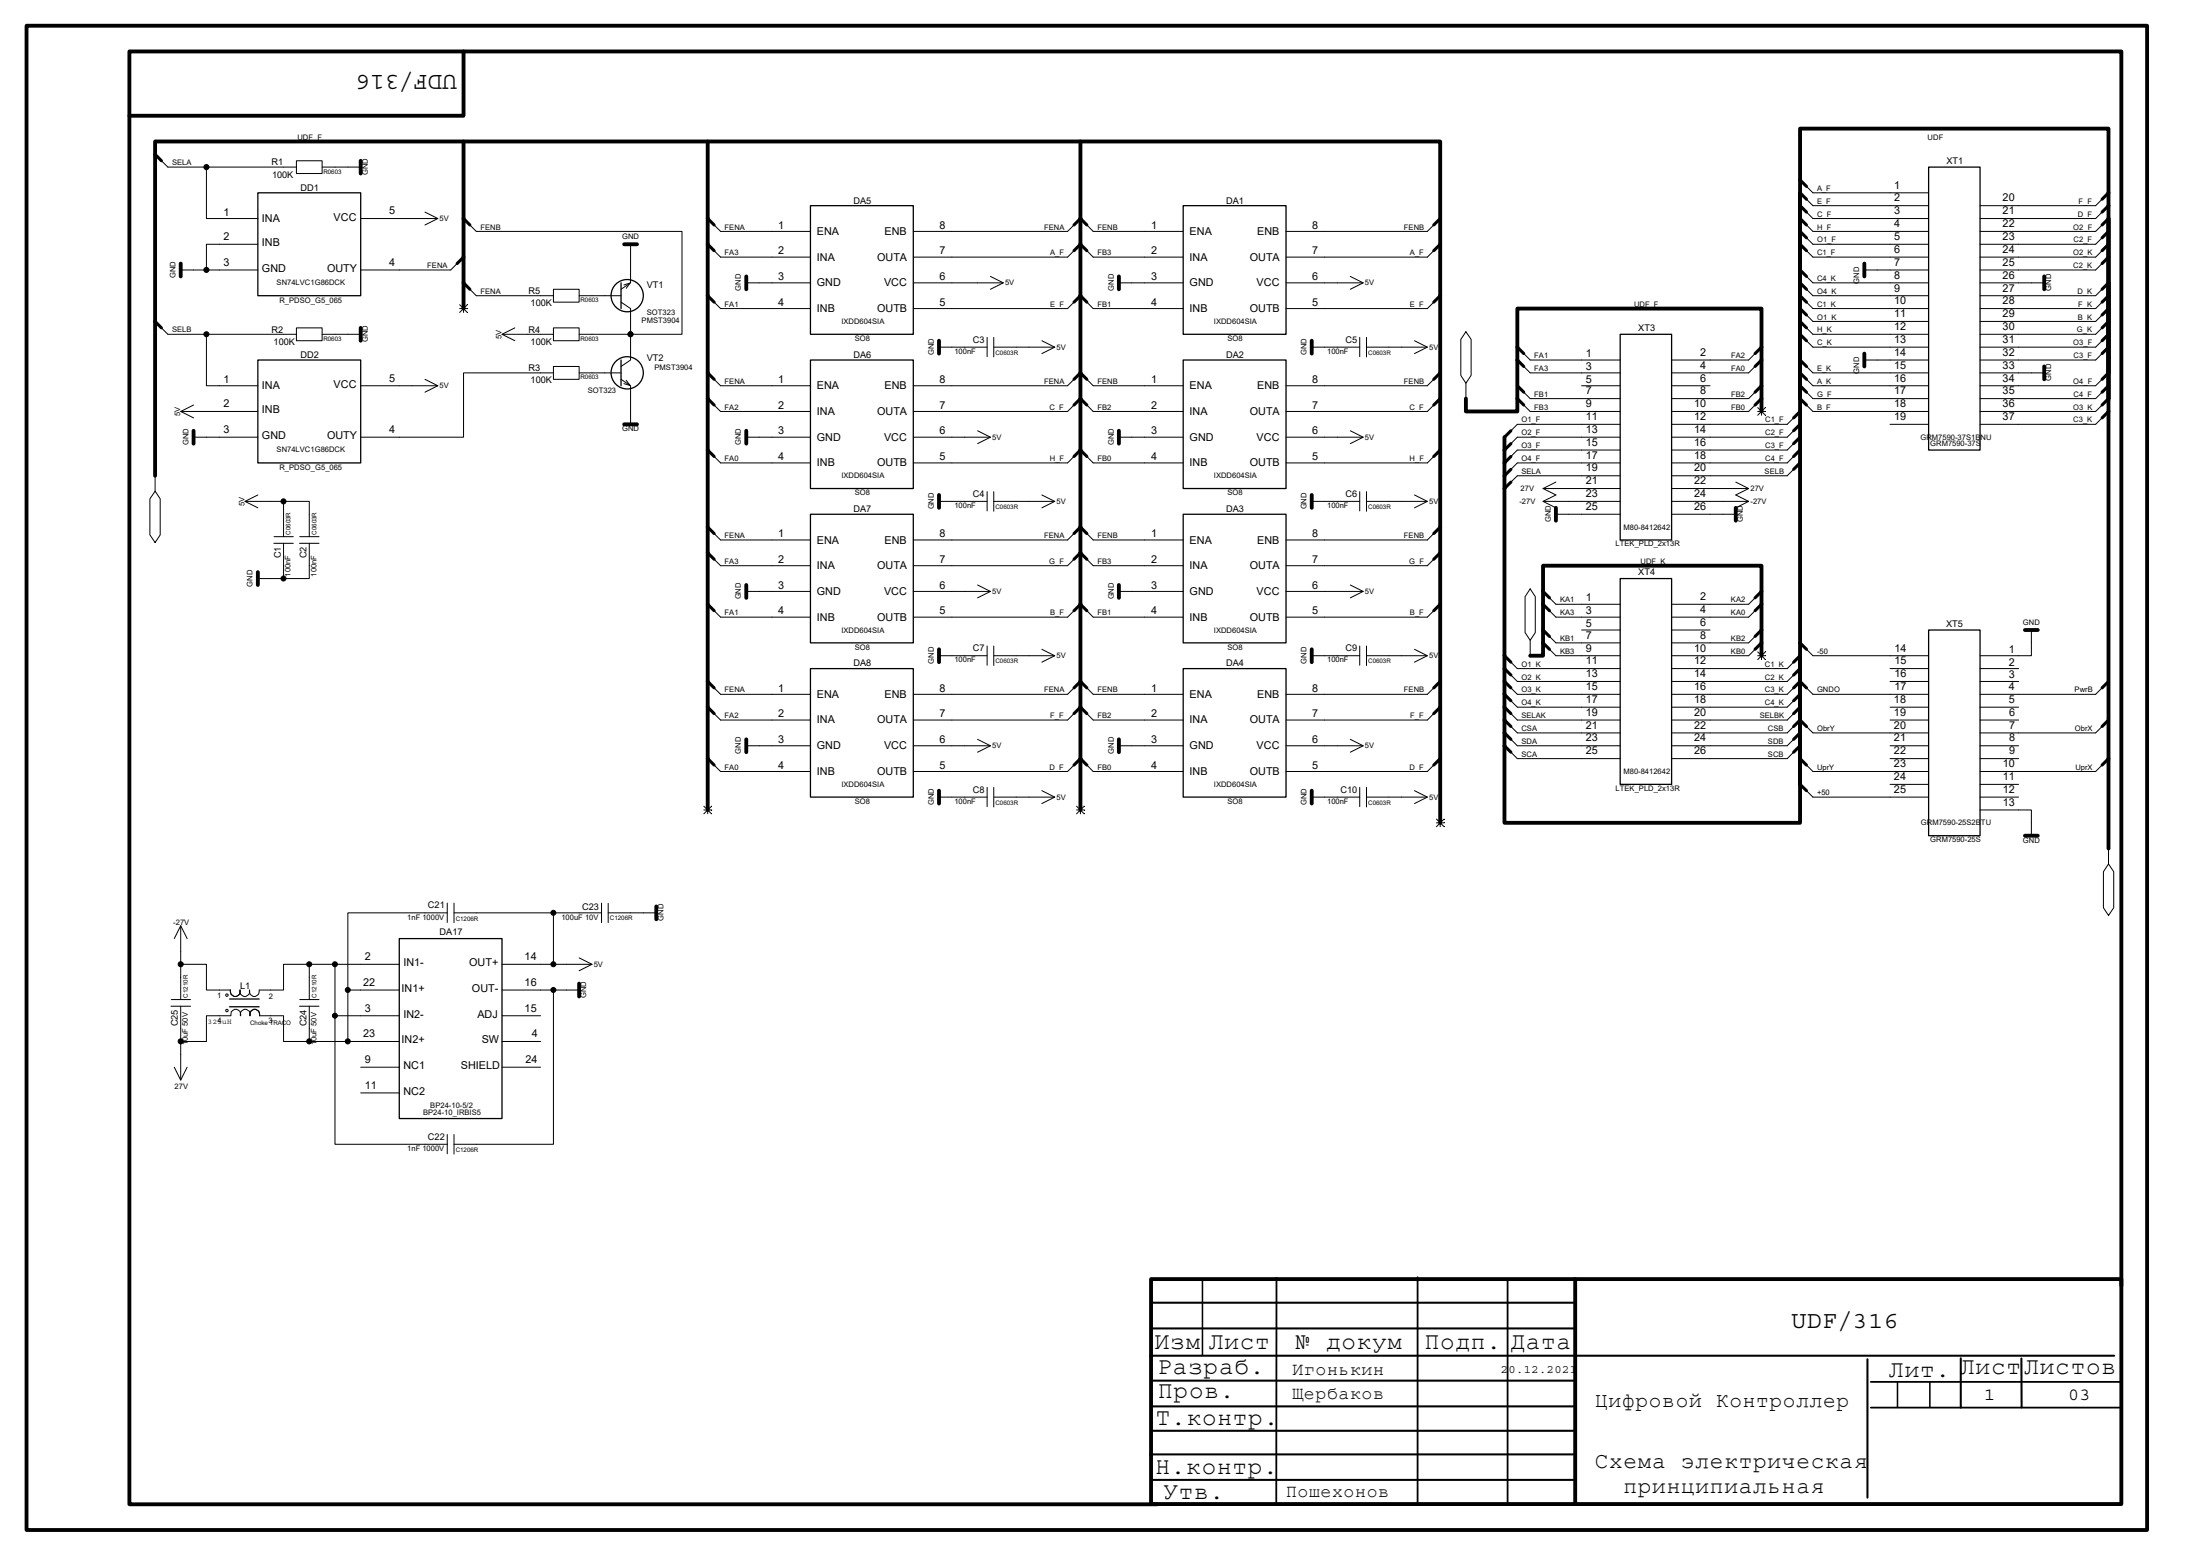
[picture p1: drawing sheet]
<svg xmlns="http://www.w3.org/2000/svg" width="420mm" height="297mm" viewBox="0 0 420 297" stroke-linecap="round" stroke-linejoin="round" font-family="sans-serif">
<g fill="none" stroke="#000" stroke-width=".19">
<path d="M30.8 30.7l1.3 1.2h24.5M39.4 31.9v9.8h9.8M56.6 30.7h4.9v2.4h-4.9zM61.5 31.9h7.4M345 35.6l1.2 1.2h22.1M345 38l1.2 1.3h22.1M401.5 38l-1.3 1.3h-22M34.5 51.5h14.7M49.2 46.6h-9.8v4.9M81.2 40.5l2.4 1.2-2.4 1.2M83.6 41.7h-14.7M87.3 50.3l-1.2 1.2h-17.2"/>
<path d="M87.8 58.9h1.5M87.8 58.2l1.4 1.4M88.5 58.1v1.5M89.2 58.2l-1.4 1.4M89.7 42.9l1.3 1.3h39.2v19.6h-19.6M89.7 55.2l1.3 1.3h14.7M105.7 55.2h4.9v2.5h-4.9zM110.6 56.5h8M118.6 57.7l1.8 1.2v7.4v2.4l-1.8 1.3M119.2 54.4l1.1-.4-.7 1M120.4 46.6v7.4l-1.8 1.2M136.4 42.9l1.2 1.3h17.2"/>
<path d="M136.4 47.9l1.2 1.2h17.2M136.4 57.7l1.2 1.2h17.2M142.5 54h12.3M174.4 54h17.2M189.2 52.8l2.4 1.2-2.4 1.2M205.1 42.9l-1.2 1.3h-29.5M205.1 47.9l-1.2 1.2h-29.5M205.1 57.7l-1.2 1.2h-29.5M207.6 42.9l1.2 1.3h17.2M207.6 47.9l1.2 1.2h17.2M207.6 57.7l1.2 1.2h17.2M213.7 54h12.3"/>
<path d="M245.6 54h14.7M257.9 52.8l2.4 1.2-2.4 1.2M273.8 42.9l-1.2 1.3h-27M273.8 47.9l-1.2 1.2h-27M273.8 57.7l-1.2 1.2h-27M345 40.5l1.2 1.2h22.1M345 55.2l1.2 1.3h22.1M345 42.9l1.2 1.3h22.1M345 47.9l1.2 1.2h22.1M345 52.8l1.2 1.2h22.1M345 57.7l1.2 1.2h22.1M345 45.4l1.2 1.2h22.1"/>
<path d="M356.1 51.5h12.2M390.4 54h-12.2M401.5 40.5l-1.3 1.2h-22M401.5 50.3l-1.3 1.2h-22M401.5 55.2l-1.3 1.3h-22M401.5 42.9l-1.3 1.3h-22M401.5 47.9l-1.3 1.2h-22M401.5 57.7l-1.3 1.2h-22M401.5 45.4l-1.3 1.2h-22M30.8 62.6l1.3 1.2h24.5M34.5 78.5h14.7M37 77.3l-2.5 1.2 2.5 1.3"/>
<path d="M39.4 63.8v9.8h9.8M56.6 62.6h4.9v2.4h-4.9zM68.9 63.8h-7.4M68.9 73.6h14.7M81.2 72.4l2.4 1.2-2.4 1.3M95.9 63.8h9.8M98.3 62.6l-2.4 1.2 2.4 1.2M105.7 70h4.9v2.4h-4.9zM105.7 62.6h4.9v2.4h-4.9zM105.7 71.2h-17.2v12.3h-19.6M110.6 71.2h8M118.6 72.4l1.8 1.2v7.4"/>
<path d="M119.6 72.6l.7 1-1.1-.4M136.4 77.3l1.2 1.2h17.2M136.4 72.4l1.2 1.2h17.2M179.3 66.3h9.2M188.5 64.4v3.7M189.8 66.3h11.6M189.8 64.4v3.7M199 65l2.4 1.3-2.4 1.2M205.1 77.3l-1.2 1.2h-29.5M205.1 72.4l-1.2 1.2h-29.5M207.6 77.3l1.2 1.2h17.2M207.6 72.4l1.2 1.2h17.2"/>
<path d="M250.5 66.3h9.2M259.7 64.4v3.7M261 66.3h11.6M261 64.4v3.7M270.1 65l2.5 1.3-2.5 1.2M273.8 77.3l-1.2 1.2h-27M273.8 72.4l-1.2 1.2h-27M280 63.3l1 1.5v6.9l-1 1.5-1-1.5v-6.9zM280 73.2v2.9M291 67.5l1.2 1.2h17.2M291 70l1.2 1.2h17.2M291 74.9l1.2 1.2h17.2"/>
<path d="M291 77.3l1.2 1.2h17.2M302.1 73.6h7.3M319.2 73.6h7.4M335.2 67.5l-1.2 1.2h-14.8M335.2 70l-1.2 1.2h-14.8M335.2 74.9l-1.2 1.2h-14.8M335.2 77.3l-1.2 1.2h-14.8M335.7 78.5h1.5M335.7 77.8l1.5 1.5M336.4 77.8v1.5M337.2 77.8l-1.5 1.5M342.6 79.8l-1.3 1.2h-22.1"/>
<path d="M345 70l1.2 1.2h22.1M345 74.9l1.2 1.2h22.1M345 77.3l1.2 1.2h22.1M345 62.6l1.2 1.2h22.1M345 72.4l1.2 1.2h22.1M345 65l1.2 1.3h22.1M345 60.1l1.2 1.3h22.1M356.1 68.7h12.2M390.4 71.2h-12.2M401.5 67.5l-1.3 1.2h-22M401.5 74.9l-1.3 1.2h-22M401.5 77.3l-1.3 1.2h-22"/>
<path d="M401.5 79.8l-1.3 1.2h-22M401.5 62.6l-1.3 1.2h-22M401.5 72.4l-1.3 1.2h-22M401.5 65l-1.3 1.3h-22M401.5 60.1l-1.3 1.3h-22M29.6 93.8l1 1.4v6.9l-1 1.5-1-1.5v-6.9zM29.6 90.8v3M37 83.5h12.2M46.8 95.7h12.3v6.7M49.2 94.5l-2.4 1.2 2.4 1.2M54.2 95.7v6.7M136.4 87.1l1.2 1.3h17.2"/>
<path d="M142.5 83.5h12.3M174.4 83.5h14.8M179.3 95.7h9.2M186.7 82.2l2.5 1.3-2.5 1.2M188.5 93.9v3.6M189.8 95.7h11.6M189.8 93.9v3.7M199 94.5l2.4 1.2-2.4 1.2M205.1 87.1l-1.2 1.3h-29.5M207.6 87.1l1.2 1.3h17.2M213.7 83.5h12.3M245.6 83.5h14.7"/>
<path d="M250.5 95.7h9.2M257.9 82.2l2.4 1.3-2.4 1.2M259.7 93.9v3.6M261 95.7h11.6M261 93.9v3.7M270.1 94.5l2.5 1.2-2.5 1.2M273.8 87.1l-1.2 1.3h-27M294.7 93.3h14.7M294.7 95.7h14.7M297.1 92l-2.4 1.3 2.4 1.2-2.4 1.2 2.4 1.2M297.1 98.2h12.3M309.4 81h-19.6l-1.2 1.2"/>
<path d="M309.4 83.5h-19.6l-1.2 1.2M309.4 85.9h-19.6l-1.2 1.2M309.4 88.4h-19.6l-1.2 1.2M309.4 90.8h-19.6l-1.2 1.2M331.5 98.2h-12.3M331.5 92l2.5 1.3-2.5 1.2 2.5 1.2-2.5 1.2M334 93.3h-14.8M334 95.7h-14.8M342.6 82.2l-1.3 1.3h-22.1M342.6 84.7l-1.3 1.2h-22.1M342.6 87.1l-1.3 1.3h-22.1M342.6 89.6l-1.3 1.2h-22.1"/>
<path d="M361 81h7.3M52.3 103.7h3.7M52.3 102.4h3.7M54.2 103.7v6.7M57.2 103.7h3.7M57.2 102.4h3.7M59.1 103.7v6.7h-9.9M136.4 116.6l1.2 1.2h17.2M136.4 101.9l1.2 1.2h17.2M136.4 106.8l1.2 1.2h17.2M154.8 112.9h-12.3M174.4 112.9h14.8"/>
<path d="M186.7 111.7l2.5 1.2-2.5 1.2M205.1 116.6l-1.2 1.2h-29.5M205.1 101.9l-1.2 1.2h-29.5M205.1 106.8l-1.2 1.2h-29.5M207.6 116.6l1.2 1.2h17.2M207.6 101.9l1.2 1.2h17.2M207.6 106.8l1.2 1.2h17.2M226 112.9h-12.3M245.6 112.9h14.7M257.9 111.7l2.4 1.2-2.4 1.2M273.8 116.6l-1.2 1.2h-27M273.8 101.9l-1.2 1.2h-27"/>
<path d="M273.8 106.8l-1.2 1.2h-27M292.2 112.4l1 1.5v6.9l-1 1.4-.9-1.4v-6.9zM295.9 114.1l1.2 1.3h12.3M295.9 116.6l1.2 1.2h12.3M335.2 114.1l-1.2 1.3h-14.8M335.2 116.6l-1.2 1.2h-14.8M136.4 131.3l1.2 1.2h17.2M136.4 136.2l1.2 1.3h17.2M179.3 125.2h9.2M188.5 123.3v3.7M189.8 125.2h11.6M189.8 123.3v3.7"/>
<path d="M199 124l2.4 1.2-2.4 1.2M205.1 131.3l-1.2 1.2h-29.5M205.1 136.2l-1.2 1.3h-29.5M207.6 131.3l1.2 1.2h17.2M207.6 136.2l1.2 1.3h17.2M250.5 125.2h9.2M259.7 123.3v3.7M261 125.2h11.6M261 123.3v3.7M270.1 124l2.5 1.2-2.5 1.2M273.8 131.3l-1.2 1.2h-27M273.8 136.2l-1.2 1.3h-27"/>
<path d="M288.6 138.7l1.2 1.2h19.6M288.6 131.3l1.2 1.2h19.6M288.6 126.4l1.2 1.2h19.6M288.6 128.9l1.2 1.2h19.6M288.6 133.8l1.2 1.2h19.6M288.6 136.2l1.2 1.3h19.6M292.2 122.2v3M295.9 121.5l1.2 1.2h12.3M295.9 124l1.2 1.2h12.3M302.1 120.3h7.3M319.2 120.3h7.4M335.2 121.5l-1.2 1.2h-14.8"/>
<path d="M335.2 124l-1.2 1.2h-14.8M335.7 125.2h1.5M335.7 124.4l1.5 1.5M336.4 124.4v1.5M337.2 124.4l-1.5 1.5M342.6 138.7l-1.3 1.2h-22.1M342.6 131.3l-1.3 1.2h-22.1M342.6 126.4l-1.3 1.2h-22.1M342.6 128.9l-1.3 1.2h-22.1M342.6 133.8l-1.3 1.2h-22.1M342.6 136.2l-1.3 1.3h-22.1M345 138.7l1.2 1.2h22.1"/>
<path d="M345 131.3l1.2 1.2h22.1M345 124l1.2 1.2h22.1M361 127.6h7.3M361 130.1h7.3M361 135h7.3M361 137.5h7.3M378.2 127.6h7.3M378.2 130.1h7.3M378.2 135h7.3M378.2 137.5h7.3M388 120.3v4.9h-9.8M401.5 138.7l-1.3 1.2h-22"/>
<path d="M401.5 131.3l-1.3 1.2h-22M134.4 154.6h1.5M134.4 153.9l1.5 1.5M135.2 153.8v1.6M135.9 153.9l-1.5 1.5M136.4 146.1l1.2 1.2h17.2M142.5 142.4h12.3M174.4 142.4h14.8M179.3 152.2h9.2M186.7 141.1l2.5 1.3-2.5 1.2M188.5 150.3v3.7M189.8 152.2h11.6"/>
<path d="M189.8 150.3v3.8M199 150.9l2.4 1.3-2.4 1.2M205.1 146.1l-1.2 1.2h-29.5M205.6 154.6h1.5M205.6 153.9l1.5 1.5M206.3 153.8v1.6M207.1 153.9l-1.5 1.5M207.6 146.1l1.2 1.2h17.2M213.7 142.4h12.3M245.6 142.4h14.7M250.5 152.2h9.2M257.9 141.1l2.4 1.3-2.4 1.2"/>
<path d="M259.7 150.3v3.7M261 152.2h11.6M261 150.3v3.8M270.1 150.9l2.5 1.3-2.5 1.2M273.8 146.1l-1.2 1.2h-27M274.3 157.1h1.5M274.3 156.4l1.5 1.4M275 156.3v1.5M275.8 156.4l-1.5 1.4M288.6 141.1l1.2 1.3h19.6M288.6 143.6l1.2 1.2h19.6M342.6 141.1l-1.3 1.3h-22.1"/>
<path d="M342.6 143.6l-1.3 1.2h-22.1M345 150.9l1.2 1.3h22.1M345 146.1l1.2 1.2h22.1M361 142.4h7.3M361 144.8h7.3M361 149.7h7.3M378.2 154.6h9.8v4.9M378.2 152.2h7.3M378.2 142.4h7.3M378.2 144.8h7.3M378.2 149.7h7.3M401.5 146.1l-1.3 1.2h-22"/>
<path d="M33.3 179.2l1.2-2.5 1.2 2.5M34.5 176.7v14.1M85.4 174.3h-19v24.5M85.4 172.4v3.7M86.7 174.3h28.2M86.7 172.4v3.7M105.7 174.3v9.8M114.9 172.4v3.7M116.2 174.3h9.1M116.2 172.4v3.7M402.7 164.9l1 1.5v6.9l-1 1.5-1-1.5v-6.9zM402.7 162v2.9"/>
<path d="M32.6 192.1h3.8M32.7 190.8h3.7M34.5 184.1h4.9v4.9h4.6M34.5 192.1v6.7M44 189a.97 .97 0 0 0 .9 1.2 .97 .97 0 0 0 1-1.2 .96 .96 0 0 0 .9 1.2 .96 .96 0 0 0 .9-1.2M44 193.9h-4.6v4.9h-4.9v7.4M44.1 193.9a.97 .97 0 0 1 .9-1.2 .97 .97 0 0 1 1 1.2M45.9 193.9a.98 .98 0 0 1 .9-1.2 .98 .98 0 0 1 1 1.2M47.6 189a.97 .97 0 0 0 1 1.2 .97 .97 0 0 0 .9-1.2M47.7 193.9a.95 .95 0 0 1 .9-1.2 .95 .95 0 0 1 .9 1.2h4.7v4.9h22.1M57.2 192.1h3.7M57.2 190.8h3.7"/>
<path d="M59.1 184.1v6.7M59.1 192.1v6.7M64 193.9h12.3M64 184.1v34.3h21.4M66.4 189h9.9M76.3 184.1h-22.1v4.9h-4.7M95.9 193.9h7.3M95.9 189h14.7M95.9 184.1h17.2M95.9 198.8h7.3M105.7 189v29.4h-19M110.6 182.9l2.5 1.2-2.5 1.2"/>
<path d="M33.3 203.7l1.2 2.5 1.2-2.5M68.9 203.7h7.4M68.9 208.6h7.4M85.4 216.6v3.7M86.7 216.6v3.7M95.9 203.7h7.3"/>
<circle cx="43.3" cy="192.9" r=".23"/>
<circle cx="43.3" cy="190" r=".23"/>
</g>
<g fill="none" stroke="#000" stroke-width=".74">
<path d="M5.1 4.9h405v287.2h-405zM88.5 9.8v12.3h-63.8M68.9 30.7v2.4M88.5 27v31.9M135.2 27v127.6M206.3 27v127.6M343.8 39.3v-2.5v14.7M34.5 50.3v2.5M119.2 46.6h2.5M142.5 52.8v2.4M213.7 52.8v2.4M356.1 50.3v2.5"/>
<path d="M390.4 52.8v2.4M68.9 62.6v2.4M179.3 65v2.5M250.5 65v2.5M280 76.1v2.4h9.8v-19.6h46.6v19.6M343.8 71.2v4.9v-29.5v103.1M343.8 73.6v-49h58.9v137.4M356.1 67.5v2.5M390.4 70v2.4M29.6 90.8v-63.8h245.4v130.1M37 82.2v2.5M119.2 81h2.5"/>
<path d="M142.5 82.2v2.5M179.3 94.5v2.4M213.7 82.2v2.5M250.5 94.5v2.4M287.3 83.5v73.6h56.5v-22.1M297.1 96.9v2.5M331.5 96.9v2.5M49.2 109.2v2.5M142.5 111.7v2.4M213.7 111.7v2.4M179.3 124v2.4M250.5 124v2.4"/>
<path d="M292.2 125.2h2.5v-17.2h41.7v17.2M343.8 125.2v12.3M386.7 120.3h2.5M142.5 141.1v2.5M179.3 150.9v2.5M213.7 141.1v2.5M250.5 150.9v2.5M386.7 159.5h2.5M125.3 173v2.5M110.6 187.8v2.4M219.8 244.2h185.3v42.9h-185.3zM300.8 244.2v42.9"/>
<path d="M405.1 245.4v-235.6h-380.4v277.4h196.4"/>
</g>
<g fill="#000">
<circle cx="206.3" cy="46.6" r=".37"/>
<circle cx="206.3" cy="56.5" r=".37"/>
<circle cx="206.3" cy="41.7" r=".37"/>
<circle cx="206.3" cy="76.1" r=".37"/>
<circle cx="206.3" cy="71.2" r=".37"/>
<circle cx="206.3" cy="85.9" r=".37"/>
<circle cx="206.3" cy="105.5" r=".37"/>
<circle cx="206.3" cy="115.4" r=".37"/>
<circle cx="206.3" cy="100.6" r=".37"/>
<circle cx="206.3" cy="135" r=".37"/>
<circle cx="206.3" cy="130.1" r=".37"/>
<circle cx="206.3" cy="144.8" r=".37"/>
</g>
<g fill="#000" stroke="#000" stroke-width=".19">
<circle cx="39.4" cy="31.9" r=".49"/>
<circle cx="39.4" cy="51.5" r=".48"/>
<circle cx="39.4" cy="63.8" r=".48"/>
<circle cx="120.4" cy="63.8" r=".48"/>
<circle cx="54.1" cy="95.7" r=".48"/>
<circle cx="54.1" cy="110.4" r=".48"/>
<circle cx="105.7" cy="174.3" r=".48"/>
<circle cx="34.5" cy="198.8" r=".49"/>
<circle cx="34.5" cy="184.1" r=".48"/>
<circle cx="59" cy="198.8" r=".48"/>
<circle cx="59.1" cy="184.1" r=".48"/>
<circle cx="64" cy="193.9" r=".48"/>
<circle cx="64" cy="184.1" r=".48"/>
<circle cx="66.4" cy="198.8" r=".48"/>
<circle cx="66.4" cy="189" r=".48"/>
<circle cx="105.7" cy="184.1" r=".48"/>
<circle cx="105.7" cy="189" r=".48"/>
</g>
<path d="M219.7 258.8h184.1M219.8 253.6h81M219.8 248.7h81M356.6 259.5v26.4M374.5 259.3v9.4M386 259.3l.1 9.4M219.7 277.6h81M219.8 268.5h81M219.9 263.6h81M220 273.1h81M219.8 282.5h81" fill="none" stroke="#000" stroke-width=".39"/>
<path d="M243.8 243.9l-.1 43.2M270.7 243.8v43.3M287.9 244.2v42.9M357.3 263.8h47.8M357.3 268.7h47.8" fill="none" stroke="#000" stroke-width=".34"/>
<path d="M229.6 244.1v14.6M362.4 263.8v4.9M368.6 263.8v4.9" fill="none" stroke="#000" stroke-width=".29"/>
<g fill="none" stroke="#000" stroke-width=".59">
<path d="M29.6 29.5l1.2 1.2M343.8 34.4l1.2 1.2M343.8 39.3l1.2 1.2M343.8 36.8l1.2 1.2M402.7 39.3l-1.2 1.2M402.7 36.8l-1.2 1.2M88.5 54l1.2 1.2M88.5 41.7l1.2 1.2M88.5 49.1l-1.2 1.2M135.2 41.7l1.2 1.2M135.2 46.6l1.2 1.3M135.2 56.5l1.2 1.2"/>
<path d="M205.1 42.9l1.2-1.2 1.3 1.2M205.1 47.9l1.2-1.3 1.3 1.3M205.1 57.7l1.2-1.2 1.3 1.2M275 46.6l-1.2 1.3M275 41.7l-1.2 1.2M275 56.5l-1.2 1.2M343.8 54l1.2 1.2M343.8 56.5l1.2 1.2M343.8 46.6l1.2 1.3M343.8 41.7l1.2 1.2M343.8 44.2l1.2 1.2M343.8 58.9l1.2 1.2"/>
<path d="M343.8 51.5l1.2 1.3M402.7 58.9l-1.2 1.2M402.7 54l-1.2 1.2M402.7 41.7l-1.2 1.2M402.7 46.6l-1.2 1.3M402.7 44.2l-1.2 1.2M402.7 56.5l-1.2 1.2M402.7 49.1l-1.2 1.2M29.6 61.4l1.2 1.2M135.2 71.2l1.2 1.2M135.2 76.1l1.2 1.2M205.1 77.3l1.2-1.2 1.3 1.2"/>
<path d="M205.1 72.4l1.2-1.2 1.3 1.2M275 76.1l-1.2 1.2M275 71.2l-1.2 1.2M289.8 66.3l1.2 1.2M289.8 68.7l1.2 1.3M289.8 73.6l1.2 1.3M289.8 76.1l1.2 1.2M336.4 66.3l-1.2 1.2M336.4 68.7l-1.2 1.3M336.4 73.6l-1.2 1.3M336.4 76.1l-1.2 1.2M343.8 78.5l-1.2 1.3"/>
<path d="M343.8 73.6l1.2 1.3M343.8 71.2l1.2 1.2M343.8 63.8l1.2 1.2M343.8 76.1l1.2 1.2M343.8 68.7l1.2 1.3M343.8 61.4l1.2 1.2M402.7 73.6l-1.2 1.3M402.7 66.3l-1.2 1.2M402.7 78.5l-1.2 1.3M402.7 71.2l-1.2 1.2M402.7 63.8l-1.2 1.2M402.7 61.4l-1.2 1.2"/>
<path d="M402.7 76.1l-1.2 1.2M135.2 85.9l1.2 1.2M205.1 87.1l1.2-1.2 1.3 1.2M275 85.9l-1.2 1.2M288.6 82.2l-1.3 1.3M288.6 84.7l-1.3 1.2M288.6 87.1l-1.3 1.3M288.6 89.6l-1.3 1.2M288.6 92l-1.3 1.3M343.8 81l-1.2 1.2M343.8 83.5l-1.2 1.2M343.8 85.9l-1.2 1.2"/>
<path d="M343.8 88.4l-1.2 1.2M135.2 100.6l1.2 1.3M135.2 105.5l1.2 1.3M135.2 115.4l1.2 1.2M205.1 106.8l1.2-1.3 1.3 1.3M205.1 116.6l1.2-1.2 1.3 1.2M205.1 101.9l1.2-1.3 1.3 1.3M275 105.5l-1.2 1.3M275 115.4l-1.2 1.2M275 100.6l-1.2 1.3M294.7 112.9l1.2 1.2M294.7 115.4l1.2 1.2"/>
<path d="M336.4 112.9l-1.2 1.2M336.4 115.4l-1.2 1.2M135.2 130.1l1.2 1.2M135.2 135l1.2 1.2M205.1 136.2l1.2-1.2 1.3 1.2M205.1 131.3l1.2-1.2 1.3 1.2M275 130.1l-1.2 1.2M275 135l-1.2 1.2M287.3 125.2l1.3 1.2M287.3 127.6l1.3 1.3M287.3 130.1l1.3 1.2M287.3 132.5l1.3 1.3"/>
<path d="M287.3 135l1.3 1.2M287.3 137.5l1.3 1.2M287.3 139.9l1.3 1.2M294.7 120.3l1.2 1.2M294.7 122.7l1.2 1.3M336.4 120.3l-1.2 1.2M336.4 122.7l-1.2 1.3M342.6 138.7l1.2-1.2 1.2 1.2M342.6 131.3l1.2-1.2 1.2 1.2M343.8 132.5l-1.2 1.3M343.8 125.2l-1.2 1.2M343.8 127.6l-1.2 1.3"/>
<path d="M343.8 135l-1.2 1.2M343.8 139.9l-1.2 1.2M343.8 122.7l1.2 1.3M402.7 137.5l-1.2 1.2M402.7 130.1l-1.2 1.2M135.2 144.8l1.2 1.2M205.1 146l1.2-1.2 1.3 1.2M275 144.8l-1.2 1.2M287.3 142.4l1.3 1.2M343.8 142.4l-1.2 1.2M343.8 149.7l1.2 1.2M343.8 144.8l1.2 1.2"/>
<path d="M402.7 144.8l-1.2 1.2"/>
</g>
<g fill="none" stroke="#000" stroke-width=".25">
<path d="M49.2 36.8h19.7v19.7h-19.7zM154.8 39.3h19.6v24.5h-19.6zM226 39.3h19.6v24.5h-19.6zM368.3 31.9h9.9v54h-9.9zM118.6 54v4.9M49.2 68.7h19.7v19.7h-19.7zM118.6 68.7v4.9M154.8 68.7h19.6v24.6h-19.6zM226 68.7h19.6v24.6h-19.6zM309.4 63.8h9.8v39.3h-9.8zM154.8 98.2h19.6v24.5h-19.6zM226 98.2h19.6v24.5h-19.6z"/>
<path d="M309.4 110.4h9.8v39.3h-9.8zM154.8 127.6h19.6v24.6h-19.6zM226 127.6h19.6v24.6h-19.6zM368.3 120.3h9.9v39.2h-9.9zM76.3 179.2h19.6v34.3h-19.6zM43.8 192.2h5.7M43.8 190.7h5.7"/>
<circle cx="119.8" cy="56.4" r="3.1"/>
<circle cx="119.8" cy="71.2" r="3.1"/>
</g>
<g font-size="4.6">
<text x="87.3" y="14.4" transform="rotate(180 87.3 14.4)">UDF/316</text>
<text x="220.6" y="257.5">Изм Лист</text>
<text x="247.4" y="257.5">№ докум</text>
<text x="272.1" y="257.5">Подп.</text>
<text x="288.4" y="257.5">Дата</text>
<text x="342.2" y="253.5">UDF/316</text>
<text x="221.1" y="262.3">Разраб.</text>
<text x="360.8" y="262.9">Лит. ЛистЛистов</text>
<text x="221.2" y="266.8">Пров.</text>
<text x="220.8" y="272.1">Т.контр.</text>
<text x="220.7" y="281.3">Н.контр.</text>
<text x="222.2" y="286.1">Утв.</text>
</g>
<g font-size="4.3">
<text x="304.6" y="280.2">Схема электрическая</text>
<text x="310.1" y="285.1">принципиальная</text>
</g>
<text font-size="4" x="304.7" y="268.7">Цифровой Контроллер</text>
<g font-size="3.5">
<text x="246.8" y="262.4">Игонькин</text>
<text x="246.8" y="267.1">Щербаков</text>
<text x="378.9" y="267.3">1</text>
<text x="395" y="267.3">03</text>
<text x="245.6" y="285.7">Пошехонов</text>
</g>
<text font-size="2.3" x="286.6" y="262">20.12.2021</text>
<g font-size="2.1">
<text x="42.7" y="41.2">1</text>
<text x="74.3" y="40.9">5</text>
<text x="361.7" y="40.9">3</text>
<text x="361.7" y="38.5">2</text>
<text x="361.7" y="36">1</text>
<text x="382.5" y="40.9">21</text>
<text x="382.5" y="38.5">20</text>
<text x="42.7" y="45.8">2</text>
<text x="50" y="42.4">INA</text>
<text x="50" y="47">INB</text>
<text x="63.7" y="42.1">VCC</text>
<text x="148.6" y="43.7">1</text>
<text x="156" y="44.9">ENA</text>
<text x="168.9" y="44.9">ENB</text>
<text x="179.4" y="43.7">8</text>
<text x="219.8" y="43.7">1</text>
<text x="227.2" y="44.9">ENA</text>
<text x="240.1" y="44.9">ENB</text>
<text x="250.6" y="43.7">8</text>
<text x="361.7" y="45.8">5</text>
<text x="361.7" y="43.4">4</text>
<text x="382.5" y="45.8">23</text>
<text x="382.5" y="43.4">22</text>
<text x="42.7" y="50.7">3</text>
<text x="50" y="51.9">GND</text>
<text x="62.5" y="51.9">OUTY</text>
<text x="74.3" y="50.7">4</text>
<text x="148.6" y="48.6">2</text>
<text x="148.6" y="53.5">3</text>
<text x="156" y="49.8">INA</text>
<text x="167.5" y="49.8">OUTA</text>
<text x="179.4" y="48.6">7</text>
<text x="179.4" y="53.5">6</text>
<text x="219.8" y="48.6">2</text>
<text x="219.8" y="53.5">3</text>
<text x="227.2" y="49.8">INA</text>
<text x="238.7" y="49.8">OUTA</text>
<text x="250.6" y="48.6">7</text>
<text x="250.6" y="53.5">6</text>
<text x="361.7" y="53.2">8</text>
<text x="361.7" y="50.7">7</text>
<text x="361.7" y="48.3">6</text>
<text x="382.5" y="53.2">26</text>
<text x="382.5" y="50.7">25</text>
<text x="382.5" y="48.3">24</text>
<text x="148.6" y="58.4">4</text>
<text x="156" y="59.6">INB</text>
<text x="156" y="54.7">GND</text>
<text x="167.5" y="59.6">OUTB</text>
<text x="168.8" y="54.7">VCC</text>
<text x="179.4" y="58.4">5</text>
<text x="219.8" y="58.4">4</text>
<text x="227.2" y="59.6">INB</text>
<text x="227.2" y="54.7">GND</text>
<text x="238.7" y="59.6">OUTB</text>
<text x="240" y="54.7">VCC</text>
<text x="250.6" y="58.4">5</text>
<text x="361.7" y="58.1">10</text>
<text x="361.7" y="55.6">9</text>
<text x="382.5" y="58.1">28</text>
<text x="382.5" y="55.6">27</text>
<text x="361.7" y="65.5">13</text>
<text x="361.7" y="63">12</text>
<text x="361.7" y="60.6">11</text>
<text x="382.5" y="65.5">31</text>
<text x="382.5" y="63">30</text>
<text x="382.5" y="60.6">29</text>
<text x="302.8" y="68.2">1</text>
<text x="302.8" y="70.6">3</text>
<text x="324.7" y="67.9">2</text>
<text x="324.7" y="70.4">4</text>
<text x="361.7" y="70.4">15</text>
<text x="361.7" y="67.9">14</text>
<text x="382.5" y="70.4">33</text>
<text x="382.5" y="67.9">32</text>
<text x="42.7" y="73.1">1</text>
<text x="42.7" y="77.7">2</text>
<text x="50" y="74.3">INA</text>
<text x="63.7" y="74">VCC</text>
<text x="74.3" y="72.8">5</text>
<text x="148.6" y="73.1">1</text>
<text x="156" y="74.3">ENA</text>
<text x="168.9" y="74.3">ENB</text>
<text x="179.4" y="73.1">8</text>
<text x="219.8" y="73.1">1</text>
<text x="227.2" y="74.3">ENA</text>
<text x="240.1" y="74.3">ENB</text>
<text x="250.6" y="73.1">8</text>
<text x="302.8" y="73.1">5</text>
<text x="302.8" y="75.3">7</text>
<text x="302.8" y="77.7">9</text>
<text x="323.6" y="77.7">10</text>
<text x="324.7" y="75.3">8</text>
<text x="324.7" y="72.8">6</text>
<text x="361.7" y="77.7">18</text>
<text x="361.7" y="75.3">17</text>
<text x="361.7" y="72.8">16</text>
<text x="382.5" y="77.7">36</text>
<text x="382.5" y="75.3">35</text>
<text x="382.5" y="72.8">34</text>
<text x="42.7" y="82.6">3</text>
<text x="50" y="83.8">GND</text>
<text x="50" y="78.9">INB</text>
<text x="62.5" y="83.8">OUTY</text>
<text x="74.3" y="82.6">4</text>
<text x="148.6" y="78">2</text>
<text x="148.6" y="82.9">3</text>
<text x="156" y="79.2">INA</text>
<text x="167.5" y="79.2">OUTA</text>
<text x="179.4" y="78">7</text>
<text x="179.4" y="82.9">6</text>
<text x="219.8" y="78">2</text>
<text x="219.8" y="82.9">3</text>
<text x="227.2" y="79.2">INA</text>
<text x="238.7" y="79.2">OUTA</text>
<text x="250.6" y="78">7</text>
<text x="250.6" y="82.9">6</text>
<text x="302.8" y="80.2">11</text>
<text x="302.8" y="82.6">13</text>
<text x="323.6" y="80.2">12</text>
<text x="323.6" y="82.6">14</text>
<text x="361.7" y="80.2">19</text>
<text x="382.5" y="80.2">37</text>
<text x="148.6" y="87.8">4</text>
<text x="156" y="89">INB</text>
<text x="156" y="84.1">GND</text>
<text x="167.5" y="89">OUTB</text>
<text x="168.8" y="84.1">VCC</text>
<text x="179.4" y="87.8">5</text>
<text x="219.8" y="87.8">4</text>
<text x="227.2" y="89">INB</text>
<text x="227.2" y="84.1">GND</text>
<text x="238.7" y="89">OUTB</text>
<text x="240" y="84.1">VCC</text>
<text x="250.6" y="87.8">5</text>
<text x="302.8" y="85.1">15</text>
<text x="302.8" y="87.5">17</text>
<text x="323.6" y="85.1">16</text>
<text x="323.6" y="87.5">18</text>
<text x="302.8" y="90">19</text>
<text x="302.8" y="92.5">21</text>
<text x="302.8" y="94.9">23</text>
<text x="323.6" y="90">20</text>
<text x="323.6" y="92.5">22</text>
<text x="323.6" y="94.9">24</text>
<text x="302.8" y="97.4">25</text>
<text x="323.6" y="97.4">26</text>
<text x="148.6" y="102.6">1</text>
<text x="148.6" y="107.5">2</text>
<text x="156" y="103.8">ENA</text>
<text x="168.9" y="103.8">ENB</text>
<text x="179.4" y="102.6">8</text>
<text x="179.4" y="107.5">7</text>
<text x="219.8" y="102.6">1</text>
<text x="219.8" y="107.5">2</text>
<text x="227.2" y="103.8">ENA</text>
<text x="240.1" y="103.8">ENB</text>
<text x="250.6" y="102.6">8</text>
<text x="250.6" y="107.5">7</text>
<text x="148.6" y="112.4">3</text>
<text x="156" y="113.6">GND</text>
<text x="156" y="108.7">INA</text>
<text x="167.5" y="108.7">OUTA</text>
<text x="168.8" y="113.6">VCC</text>
<text x="179.4" y="112.4">6</text>
<text x="219.8" y="112.4">3</text>
<text x="227.2" y="113.6">GND</text>
<text x="227.2" y="108.7">INA</text>
<text x="238.7" y="108.7">OUTA</text>
<text x="240" y="113.6">VCC</text>
<text x="250.6" y="112.4">6</text>
<text x="148.6" y="117.3">4</text>
<text x="156" y="118.5">INB</text>
<text x="167.5" y="118.5">OUTB</text>
<text x="179.4" y="117.3">5</text>
<text x="219.8" y="117.3">4</text>
<text x="227.2" y="118.5">INB</text>
<text x="238.7" y="118.5">OUTB</text>
<text x="250.6" y="117.3">5</text>
<text x="302.8" y="114.8">1</text>
<text x="302.8" y="117.2">3</text>
<text x="302.8" y="119.7">5</text>
<text x="324.7" y="114.6">2</text>
<text x="324.7" y="117">4</text>
<text x="324.7" y="119.5">6</text>
<text x="302.8" y="121.9">7</text>
<text x="302.8" y="124.4">9</text>
<text x="323.6" y="124.4">10</text>
<text x="324.7" y="121.9">8</text>
<text x="361.8" y="124.4">14</text>
<text x="383.6" y="124.6">1</text>
<text x="302.8" y="126.8">11</text>
<text x="302.8" y="129.3">13</text>
<text x="302.8" y="131.7">15</text>
<text x="323.6" y="126.8">12</text>
<text x="323.6" y="129.3">14</text>
<text x="323.6" y="131.7">16</text>
<text x="361.8" y="131.7">17</text>
<text x="361.8" y="129.3">16</text>
<text x="361.8" y="126.8">15</text>
<text x="383.6" y="131.7">4</text>
<text x="383.6" y="129.5">3</text>
<text x="383.6" y="127.1">2</text>
<text x="148.6" y="132">1</text>
<text x="148.6" y="136.9">2</text>
<text x="156" y="133.2">ENA</text>
<text x="168.9" y="133.2">ENB</text>
<text x="179.4" y="132">8</text>
<text x="179.4" y="136.9">7</text>
<text x="219.8" y="132">1</text>
<text x="219.8" y="136.9">2</text>
<text x="227.2" y="133.2">ENA</text>
<text x="240.1" y="133.2">ENB</text>
<text x="250.6" y="132">8</text>
<text x="250.6" y="136.9">7</text>
<text x="302.8" y="134.2">17</text>
<text x="302.8" y="136.6">19</text>
<text x="323.6" y="134.2">18</text>
<text x="323.6" y="136.6">20</text>
<text x="361.7" y="136.6">19</text>
<text x="361.7" y="134.2">18</text>
<text x="383.6" y="134.2">5</text>
<text x="383.7" y="136.6">6</text>
<text x="148.6" y="141.8">3</text>
<text x="156" y="143">GND</text>
<text x="156" y="138.1">INA</text>
<text x="167.5" y="138.1">OUTA</text>
<text x="168.8" y="143">VCC</text>
<text x="179.4" y="141.8">6</text>
<text x="219.8" y="141.8">3</text>
<text x="227.2" y="143">GND</text>
<text x="227.2" y="138.1">INA</text>
<text x="238.7" y="138.1">OUTA</text>
<text x="240" y="143">VCC</text>
<text x="250.6" y="141.8">6</text>
<text x="302.8" y="139.1">21</text>
<text x="302.8" y="141.5">23</text>
<text x="302.8" y="144">25</text>
<text x="323.6" y="139.1">22</text>
<text x="323.6" y="141.5">24</text>
<text x="323.6" y="144">26</text>
<text x="361.7" y="144">22</text>
<text x="361.7" y="141.5">21</text>
<text x="361.7" y="139.1">20</text>
<text x="383.7" y="144">9</text>
<text x="383.7" y="141.5">8</text>
<text x="383.7" y="139.1">7</text>
<text x="148.6" y="146.7">4</text>
<text x="156" y="147.9">INB</text>
<text x="167.5" y="147.9">OUTB</text>
<text x="179.4" y="146.7">5</text>
<text x="219.8" y="146.7">4</text>
<text x="227.2" y="147.9">INB</text>
<text x="238.7" y="147.9">OUTB</text>
<text x="250.6" y="146.7">5</text>
<text x="361.7" y="148.9">24</text>
<text x="361.7" y="146.5">23</text>
<text x="382.5" y="148.9">11</text>
<text x="382.5" y="146.5">10</text>
<text x="361.7" y="151.4">25</text>
<text x="382.5" y="153.8">13</text>
<text x="382.5" y="151.4">12</text>
<text x="69.7" y="183.3">2</text>
<text x="77" y="184.4">IN1-</text>
<text x="89.6" y="184.4">OUT+</text>
<text x="100.2" y="183.3">14</text>
<text x="69.3" y="188.2">22</text>
<text x="76.7" y="189.4">IN1+</text>
<text x="90.1" y="189.4">OUT-</text>
<text x="100.2" y="188.2">16</text>
<text x="69.3" y="198">23</text>
<text x="69.7" y="193.1">3</text>
<text x="77" y="194.3">IN2-</text>
<text x="91.2" y="194.3">ADJ</text>
<text x="100.2" y="193.1">15</text>
<text x="101.6" y="198">4</text>
<text x="69.7" y="202.9">9</text>
<text x="76.7" y="199.2">IN2+</text>
<text x="92" y="199.2">SW</text>
<text x="100.3" y="202.9">24</text>
<text x="69.7" y="207.8">11</text>
<text x="77" y="204.1">NC1</text>
<text x="77" y="209">NC2</text>
<text x="88" y="204.1">SHIELD</text>
</g>
<g font-size="1.8">
<text x="51.8" y="31.5">R1</text>
<text x="52" y="33.9">100K</text>
<text x="371.7" y="31.3">XT1</text>
<text x="57.4" y="36.4">DD1</text>
<text x="163" y="38.9">DA5</text>
<text x="234.2" y="38.9">DA1</text>
<text x="100.9" y="56.1">R5</text>
<text x="101.3" y="58.4">100K</text>
<text x="123.5" y="55">VT1</text>
<text x="51.8" y="63.5">R2</text>
<text x="52.2" y="65.8">100K</text>
<text x="100.9" y="63.5">R4</text>
<text x="101.3" y="65.8">100K</text>
<text x="185.8" y="65.4">C3</text>
<text x="257" y="65.4">C5</text>
<text x="312.9" y="63.2">XT3</text>
<text x="57.4" y="68.3">DD2</text>
<text x="100.9" y="70.8">R3</text>
<text x="123.5" y="68.9">VT2</text>
<text x="163" y="68.3">DA6</text>
<text x="234.2" y="68.3">DA2</text>
<text x="101.3" y="73.1">100K</text>
<text x="185.8" y="94.9">C4</text>
<text x="257" y="94.9">C6</text>
<text x="163" y="97.8">DA7</text>
<text x="234.2" y="97.8">DA3</text>
<text x="53.6" y="106.6" transform="rotate(-90 53.6 106.6)">C1</text>
<text x="58.5" y="106.6" transform="rotate(-90 58.5 106.6)">C2</text>
<text x="312.9" y="109.8">XT4</text>
<text x="371.7" y="119.6">XT5</text>
<text x="185.8" y="124.3">C7</text>
<text x="257" y="124.3">C9</text>
<text x="163" y="127.2">DA8</text>
<text x="234.2" y="127.2">DA4</text>
<text x="185.8" y="151.3">C8</text>
<text x="256" y="151.3">C10</text>
<text x="81.7" y="173.4">C21</text>
<text x="111.2" y="173.7">C23</text>
<text x="84" y="178.5">DA17</text>
<text x="45.9" y="188.8">L1</text>
<text x="34" y="195.9" transform="rotate(-90 34 195.9)">C25</text>
<text x="58.5" y="195.9" transform="rotate(-90 58.5 195.9)">C24</text>
<text x="81.7" y="217.6">C22</text>
</g>
<g font-size="1.4">
<text x="56.8" y="26.6">UDF_F</text>
<text x="368.1" y="26.6">UDF</text>
<text x="32.9" y="31.6">SELA</text>
<text x="70.2" y="33.4" transform="rotate(-90 70.2 33.4)">GND</text>
<text x="347" y="36.5">A_F</text>
<text x="347" y="41.4">C_F</text>
<text x="347" y="38.9">E_F</text>
<text x="396.8" y="41.4">D_F</text>
<text x="396.9" y="38.9">F_F</text>
<text x="84" y="42.2">5V</text>
<text x="91.8" y="43.8">FENB</text>
<text x="118.8" y="45.6">GND</text>
<text x="138.4" y="43.8">FENA</text>
<text x="199.4" y="43.8">FENA</text>
<text x="209.6" y="43.8">FENB</text>
<text x="268.1" y="43.8">FENB</text>
<text x="347" y="43.8">H_F</text>
<text x="347" y="46.3">O1_F</text>
<text x="396" y="43.8">O2_F</text>
<text x="396" y="46.3">C2_F</text>
<text x="33.5" y="53.1" transform="rotate(-90 33.5 53.1)">GND</text>
<text x="81.6" y="51.2">FENA</text>
<text x="138.4" y="48.7">FA3</text>
<text x="200.5" y="48.7">A_F</text>
<text x="209.6" y="48.7">FB3</text>
<text x="269.3" y="48.7">A_F</text>
<text x="347" y="48.7">C1_F</text>
<text x="347" y="53.6">C4_K</text>
<text x="395.9" y="48.7">O2_K</text>
<text x="396" y="51.2">C2_K</text>
<text x="52.8" y="54.5">SN74LVC1G86DCK</text>
<text x="53.4" y="57.8">R_PDSO_G5_065</text>
<text x="91.8" y="56.1">FENA</text>
<text x="138.4" y="58.5">FA1</text>
<text x="141.5" y="55.5" transform="rotate(-90 141.5 55.5)">GND</text>
<text x="191.9" y="54.5">5V</text>
<text x="200.5" y="58.5">E_F</text>
<text x="209.6" y="58.5">FB1</text>
<text x="212.7" y="55.5" transform="rotate(-90 212.7 55.5)">GND</text>
<text x="260.7" y="54.5">5V</text>
<text x="269.3" y="58.5">E_F</text>
<text x="312.1" y="58.5">UDF_F</text>
<text x="347" y="56.1">O4_K</text>
<text x="347" y="58.5">C1_K</text>
<text x="355.1" y="54.1" transform="rotate(-90 355.1 54.1)">GND</text>
<text x="391.8" y="55.5" transform="rotate(-90 391.8 55.5)">GND</text>
<text x="396.8" y="56.1">D_K</text>
<text x="396.9" y="58.5">F_K</text>
<text x="32.9" y="63.5">SELB</text>
<text x="70.2" y="65.3" transform="rotate(-90 70.2 65.3)">GND</text>
<text x="95.8" y="64.7" transform="rotate(-90 95.8 64.7)">5V</text>
<text x="122.5" y="61.6">PMST3904</text>
<text x="123.5" y="60.1">SOT323</text>
<text x="160.7" y="61.8">IXDD604SIA</text>
<text x="163.2" y="65.1">SO8</text>
<text x="231.8" y="61.8">IXDD604SIA</text>
<text x="234.4" y="65.1">SO8</text>
<text x="347" y="65.9">C_K</text>
<text x="347" y="63.5">H_K</text>
<text x="347" y="61">O1_K</text>
<text x="396" y="65.9">O3_F</text>
<text x="396.7" y="63.5">G_K</text>
<text x="396.8" y="61">B_K</text>
<text x="125" y="70.6">PMST3904</text>
<text x="178.3" y="67.8" transform="rotate(-90 178.3 67.8)">GND</text>
<text x="182.3" y="67.5">100nF</text>
<text x="201.8" y="66.7">5V</text>
<text x="249.5" y="67.8" transform="rotate(-90 249.5 67.8)">GND</text>
<text x="253.5" y="67.5">100nF</text>
<text x="273" y="66.7">5V</text>
<text x="293" y="68.4">FA1</text>
<text x="293" y="70.8">FA3</text>
<text x="330.6" y="68.4">FA2</text>
<text x="330.6" y="70.8">FA0</text>
<text x="347" y="70.8">E_K</text>
<text x="355.1" y="71.3" transform="rotate(-90 355.1 71.3)">GND</text>
<text x="396" y="68.4">C3_F</text>
<text x="84" y="74.1">5V</text>
<text x="112.2" y="75.1">SOT323</text>
<text x="138.4" y="73.3">FENA</text>
<text x="199.4" y="73.3">FENA</text>
<text x="209.6" y="73.3">FENB</text>
<text x="268.1" y="73.3">FENB</text>
<text x="293" y="75.7">FB1</text>
<text x="330.6" y="75.7">FB2</text>
<text x="347" y="75.7">G_F</text>
<text x="347" y="73.3">A_K</text>
<text x="391.8" y="72.7" transform="rotate(-90 391.8 72.7)">GND</text>
<text x="396" y="73.3">O4_F</text>
<text x="396" y="75.7">C4_F</text>
<text x="34.4" y="79.4" transform="rotate(-90 34.4 79.4)">5V</text>
<text x="118.8" y="82.3">GND</text>
<text x="138.4" y="78.2">FA2</text>
<text x="189.5" y="83.9">5V</text>
<text x="200.4" y="78.2">C_F</text>
<text x="209.6" y="78.2">FB2</text>
<text x="260.7" y="83.9">5V</text>
<text x="269.2" y="78.2">C_F</text>
<text x="290.6" y="80.6">O1_F</text>
<text x="290.6" y="83.1">O2_F</text>
<text x="293" y="78.2">FB3</text>
<text x="330.6" y="78.2">FB0</text>
<text x="337.1" y="80.6">C1_F</text>
<text x="337.1" y="83.1">C2_F</text>
<text x="347" y="78.2">B_F</text>
<text x="366.8" y="83.9">GRM7590-37S1BNU</text>
<text x="395.9" y="78.2">O3_K</text>
<text x="396" y="80.6">C3_K</text>
<text x="36" y="85" transform="rotate(-90 36 85)">GND</text>
<text x="52.8" y="86.4">SN74LVC1G86DCK</text>
<text x="53.4" y="89.7">R_PDSO_G5_065</text>
<text x="138.4" y="88">FA0</text>
<text x="141.5" y="85" transform="rotate(-90 141.5 85)">GND</text>
<text x="200.5" y="88">H_F</text>
<text x="209.6" y="88">FB0</text>
<text x="212.7" y="85" transform="rotate(-90 212.7 85)">GND</text>
<text x="269.2" y="88">H_F</text>
<text x="290.6" y="85.6">O3_F</text>
<text x="290.6" y="88">O4_F</text>
<text x="337.1" y="85.6">C3_F</text>
<text x="337.1" y="88">C4_F</text>
<text x="368.6" y="85.2">GRM7590-37S</text>
<text x="160.7" y="91.3">IXDD604SIA</text>
<text x="163.2" y="94.6">SO8</text>
<text x="231.8" y="91.3">IXDD604SIA</text>
<text x="234.4" y="94.6">SO8</text>
<text x="290.4" y="93.7">27V</text>
<text x="290.6" y="90.5">SELA</text>
<text x="334.3" y="93.7">27V</text>
<text x="337" y="90.5">SELB</text>
<text x="46.7" y="96.6" transform="rotate(-90 46.7 96.6)">5V</text>
<text x="178.3" y="97.2" transform="rotate(-90 178.3 97.2)">GND</text>
<text x="182.3" y="97">100nF</text>
<text x="201.8" y="96.2">5V</text>
<text x="249.5" y="97.2" transform="rotate(-90 249.5 97.2)">GND</text>
<text x="253.5" y="97">100nF</text>
<text x="273" y="96.2">5V</text>
<text x="290.2" y="96.2">-27V</text>
<text x="296.2" y="99.7" transform="rotate(-90 296.2 99.7)">GND</text>
<text x="310.1" y="101.1">M80-8412642</text>
<text x="332.9" y="99.7" transform="rotate(-90 332.9 99.7)">GND</text>
<text x="334.3" y="96.2">-27V</text>
<text x="138.4" y="102.7">FENA</text>
<text x="138.4" y="107.6">FA3</text>
<text x="199.4" y="102.7">FENA</text>
<text x="200.4" y="107.6">G_F</text>
<text x="209.6" y="102.7">FENB</text>
<text x="209.6" y="107.6">FB3</text>
<text x="268.1" y="102.7">FENB</text>
<text x="269.1" y="107.6">G_F</text>
<text x="308.5" y="104.3">LTEK_PLD_2x13R</text>
<text x="313.3" y="107.6">UDF_K</text>
<text x="48.2" y="112" transform="rotate(-90 48.2 112)">GND</text>
<text x="55.5" y="110.1" transform="rotate(-90 55.5 110.1)">100nF</text>
<text x="60.4" y="110.1" transform="rotate(-90 60.4 110.1)">100nF</text>
<text x="189.5" y="113.4">5V</text>
<text x="260.7" y="113.4">5V</text>
<text x="138.4" y="117.5">FA1</text>
<text x="141.5" y="114.4" transform="rotate(-90 141.5 114.4)">GND</text>
<text x="200.5" y="117.5">B_F</text>
<text x="209.6" y="117.5">FB1</text>
<text x="212.7" y="114.4" transform="rotate(-90 212.7 114.4)">GND</text>
<text x="269.3" y="117.5">B_F</text>
<text x="297.9" y="115">KA1</text>
<text x="297.9" y="117.5">KA3</text>
<text x="330.6" y="115">KA2</text>
<text x="330.6" y="117.5">KA0</text>
<text x="386.3" y="119.2">GND</text>
<text x="160.7" y="120.8">IXDD604SIA</text>
<text x="163.2" y="124">SO8</text>
<text x="201.8" y="125.6">5V</text>
<text x="231.8" y="120.8">IXDD604SIA</text>
<text x="234.4" y="124">SO8</text>
<text x="273" y="125.6">5V</text>
<text x="297.9" y="122.4">KB1</text>
<text x="297.9" y="124.8">KB3</text>
<text x="330.6" y="122.4">KB2</text>
<text x="330.6" y="124.8">KB0</text>
<text x="347" y="124.8">-50</text>
<text x="178.3" y="126.7" transform="rotate(-90 178.3 126.7)">GND</text>
<text x="182.3" y="126.4">100nF</text>
<text x="249.5" y="126.7" transform="rotate(-90 249.5 126.7)">GND</text>
<text x="253.5" y="126.4">100nF</text>
<text x="290.6" y="127.3">O1_K</text>
<text x="290.6" y="129.7">O2_K</text>
<text x="337" y="127.3">C1_K</text>
<text x="337" y="129.7">C2_K</text>
<text x="138.4" y="132.2">FENA</text>
<text x="138.4" y="137.1">FA2</text>
<text x="199.4" y="132.2">FENA</text>
<text x="200.6" y="137.1">F_F</text>
<text x="209.6" y="132.2">FENB</text>
<text x="209.6" y="137.1">FB2</text>
<text x="268.1" y="132.2">FENB</text>
<text x="269.3" y="137.1">F_F</text>
<text x="290.6" y="132.2">O3_K</text>
<text x="290.6" y="134.6">O4_K</text>
<text x="290.6" y="137.1">SELAK</text>
<text x="336.1" y="137.1">SELBK</text>
<text x="337" y="132.2">C3_K</text>
<text x="337" y="134.6">C4_K</text>
<text x="347" y="132.2">GNDO</text>
<text x="396.2" y="132.2">PwrB</text>
<text x="141.5" y="143.9" transform="rotate(-90 141.5 143.9)">GND</text>
<text x="189.5" y="142.8">5V</text>
<text x="212.7" y="143.9" transform="rotate(-90 212.7 143.9)">GND</text>
<text x="260.7" y="142.8">5V</text>
<text x="290.6" y="139.6">CSA</text>
<text x="290.6" y="142">SDA</text>
<text x="337.6" y="139.6">CSB</text>
<text x="337.6" y="142">SDB</text>
<text x="347" y="139.6">ObrY</text>
<text x="396.2" y="139.6">ObrX</text>
<text x="138.4" y="146.9">FA0</text>
<text x="200.4" y="146.9">D_F</text>
<text x="209.6" y="146.9">FB0</text>
<text x="269.2" y="146.9">D_F</text>
<text x="290.6" y="144.5">SCA</text>
<text x="310.1" y="147.7">M80-8412642</text>
<text x="337.6" y="144.5">SCB</text>
<text x="347" y="146.9">UprY</text>
<text x="396.4" y="146.9">UprX</text>
<text x="160.7" y="150.2">IXDD604SIA</text>
<text x="163.2" y="153.5">SO8</text>
<text x="178.3" y="153.7" transform="rotate(-90 178.3 153.7)">GND</text>
<text x="182.3" y="153.4">100nF</text>
<text x="201.8" y="152.7">5V</text>
<text x="231.8" y="150.2">IXDD604SIA</text>
<text x="234.4" y="153.5">SO8</text>
<text x="249.5" y="153.7" transform="rotate(-90 249.5 153.7)">GND</text>
<text x="253.5" y="153.4">100nF</text>
<text x="273" y="152.7">5V</text>
<text x="308.5" y="150.9">LTEK_PLD_2x13R</text>
<text x="347" y="151.8">+50</text>
<text x="366.8" y="157.6">GRM7590-25S2BTU</text>
<text x="368.6" y="160.8">GRM7590-25S</text>
<text x="386.3" y="160.8">GND</text>
<text x="33.1" y="176.6">-27V</text>
<text x="77.8" y="175.5">1nF 1000V</text>
<text x="107.2" y="175.6">100uF 10V</text>
<text x="126.7" y="175.8" transform="rotate(-90 126.7 175.8)">GND</text>
<text x="113.4" y="184.6">5V</text>
<text x="41.5" y="190.5">1</text>
<text x="51.3" y="190.8">2</text>
<text x="112" y="190.5" transform="rotate(-90 112 190.5)">GND</text>
<text x="39.7" y="195.5">325uH</text>
<text x="41.5" y="195.2">4</text>
<text x="51.3" y="195.2">3</text>
<text x="35.9" y="199.5" transform="rotate(-90 35.9 199.5)">10uF 50V</text>
<text x="60.4" y="199.5" transform="rotate(-90 60.4 199.5)">10uF 50V</text>
<text x="33.3" y="208">27V</text>
<text x="80.8" y="212.8">BP24-10_IRBIS5</text>
<text x="82.2" y="211.6">BP24-10-5/2</text>
<text x="77.8" y="219.7">1nF 1000V</text>
</g>
<g font-size="1.2">
<text x="61.8" y="33.2">R0603</text>
<text x="110.9" y="57.7">R0603</text>
<text x="61.8" y="65">R0603</text>
<text x="110.9" y="65">R0603</text>
<text x="190.1" y="67.7">C0603R</text>
<text x="261.3" y="67.7">C0603R</text>
<text x="110.9" y="72.4">R0603</text>
<text x="190.1" y="97.2">C0603R</text>
<text x="261.3" y="97.2">C0603R</text>
<text x="55.5" y="102.1" transform="rotate(-90 55.5 102.1)">C0603R</text>
<text x="60.4" y="102.1" transform="rotate(-90 60.4 102.1)">C0603R</text>
<text x="190.1" y="126.6">C0603R</text>
<text x="261.3" y="126.6">C0603R</text>
<text x="190.1" y="153.6">C0603R</text>
<text x="261.3" y="153.6">C0603R</text>
<text x="87" y="175.7">C1206R</text>
<text x="116.5" y="175.6">C1206R</text>
<text x="35.9" y="190.5" transform="rotate(-90 35.9 190.5)">C1210R</text>
<text x="60.4" y="190.5" transform="rotate(-90 60.4 190.5)">C1210R</text>
<text x="47.8" y="195.6">Choke TRACO</text>
<text x="87" y="219.9">C1206R</text>
</g>
</svg>
